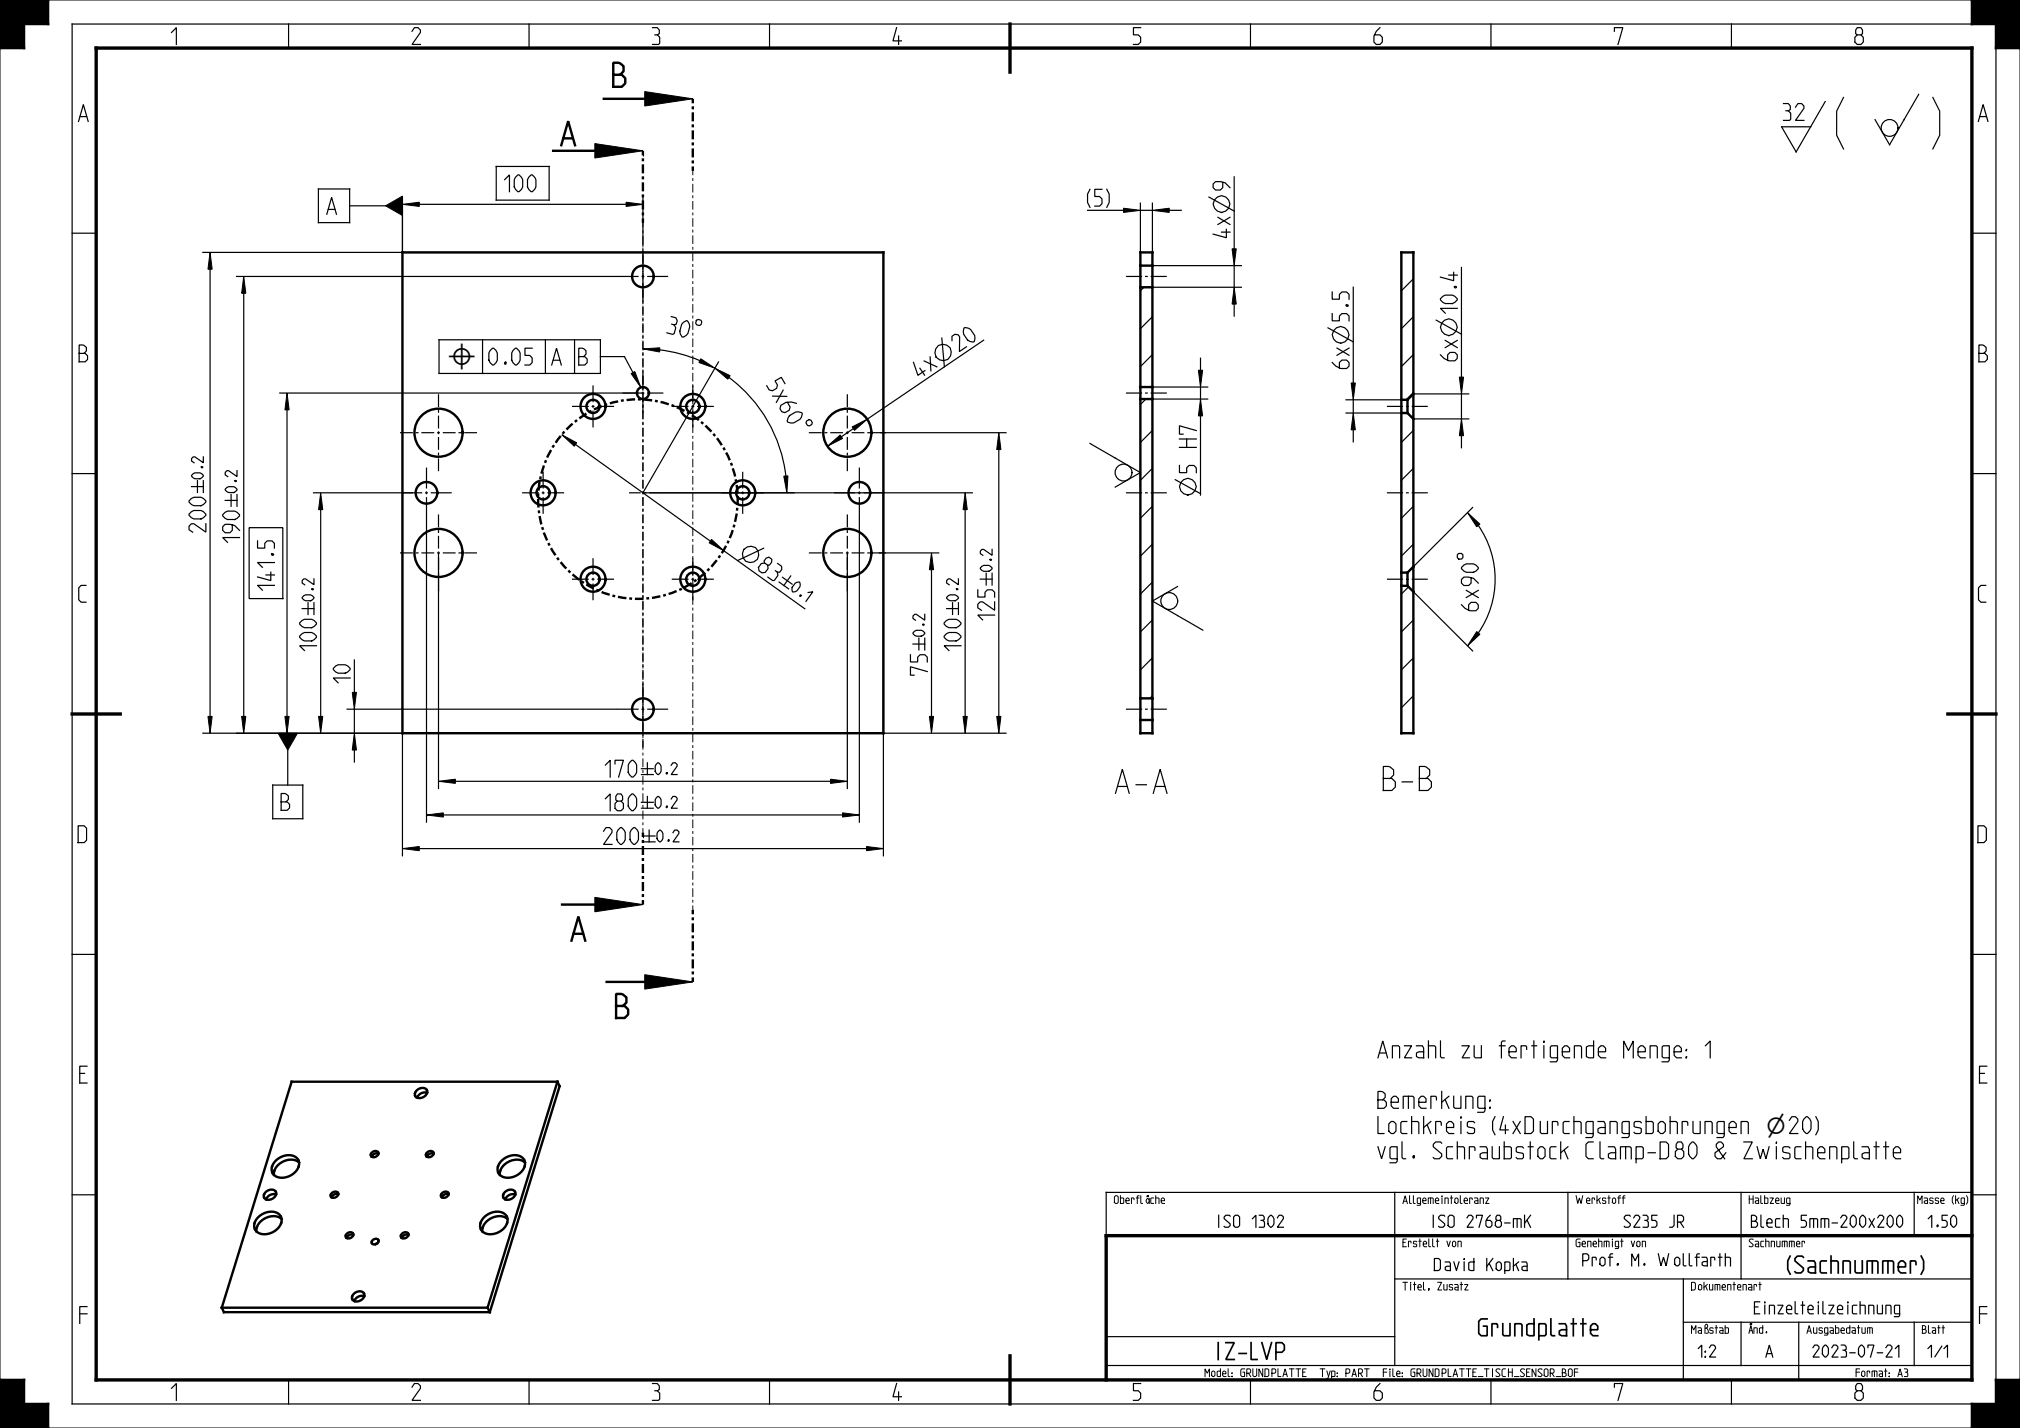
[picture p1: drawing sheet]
<svg xmlns="http://www.w3.org/2000/svg" width="420mm" height="297mm" viewBox="0 0 420 297" stroke-linecap="round" stroke-linejoin="round" font-family="sans-serif">
<g fill="#000">
<path d="M0 0h10v5h-5v5h-5zM410 0h10v10h-5v-5h-5zM123.7 29.9l10 1.5-10 1.5zM134.1 19.1l10 1.5-10 1.5zM43.7 52.5l.4 3.5h-.9zM80.2 42.8l3.5-2v4zM233.6 43.3l3.5 .4-3.5 .5zM239.6 43.7l3.5-.4v.9zM256.2 51.7h.8l-.4 3.5zM256.6 59.7l.4 3.5h-.8zM133.7 72.6l3.5-.3-.1 .9zM148.6 76.6l3.2 1.5-.5 .8z"/>
<path d="M145.7 74.6l2.9 2-3.3-1.2zM116.8 90.4l3.1 1.7-.5 .7zM131.2 77.7l.8-.4 1.2 3.3zM249.2 77h.8l-.4 3.5zM249.6 83l.4 3.5h-.8zM280.9 79.7h.9l-.4 3.5zM281.4 85.9l.4 3.5h-.9zM303.4 78.4h.9l-.4 3.5zM303.9 87.1l.4 3.5h-.9zM148 112.2l2.5 2.4-3.1-1.7zM163 99h.8l-.2 3.5zM43.2 149h.9l-.4 3.5z"/>
<path d="M57.8 152.5h4.1l-2.1 3.5zM83.7 176.5l3.5-.4v.8zM91.2 162.5l3.5-.4v.8zM172.7 162.1l3.5 .4-3.5 .4zM180.2 176.1l3.5 .4-3.5 .4zM123.7 186.6l10 1.5-10 1.5zM134.1 202.7l10 1.5-10 1.5zM0 287h5v5h5v5h-10zM415 287h5v10h-10v-5h5z"/>
</g>
<g fill="none" stroke="#000" stroke-width=".21">
<path d="M0 0h10v5h-5v5h-5zM0 10v277M10 0h400M134.1 19.1l10 1.5-10 1.5zM410 0h10v10h-5v-5h-5zM420 10v277M123.7 29.9l10 1.5-10 1.5zM144.1 35.6v.8M144.1 37v.6M144.1 38.2v1.8M43.7 52.5l.4 3.5h-.9zM80.2 42.8l3.5-2v4z"/>
<path d="M133.7 46.4v.9M133.7 47.9v.6M133.7 49.1v1.8M133.7 51.5v.6M133.7 52.7v1.8M133.7 55.1v.6M133.7 56.3v1.8M133.7 58.7v.6M133.7 59.9v1.9M144.1 40.6v.6M144.1 41.8v1.8M144.1 44.2v.6"/>
<path d="M144.1 45.4v1.8M144.1 47.8v.6M144.1 49v1.7M144.1 51.3v.6M144.1 52.5v1.8M144.1 54.9v.6M144.1 56.1v1.8M144.1 58.5v.6M144.1 59.7v1.8M233.6 43.3l3.5 .4-3.5 .5zM239.6 43.7l3.5-.4v.9zM256.2 51.7h.8l-.4 3.5z"/>
<path d="M256.6 59.7l.4 3.5h-.8zM131.2 77.7l.8-.4 1.2 3.3zM133.7 72.6l3.5-.3-.1 .9zM133.7 62.4v.6M133.7 63.6v1.8M133.7 66v.6M133.7 67.2v1.8M133.7 69.6v.6M133.7 70.8v1.8M133.7 73.2v.6M133.7 74.4v1.8M133.7 76.8v.7"/>
<path d="M133.7 78.1v1.8M144.1 62.1v.6M144.1 63.2v1.8M144.1 65.6v.6M144.1 66.8v1.8M144.1 69.2v.6M144.1 70.4v1.8M144.1 72.8v.6M144.1 74v1.8M144.1 76.4v.5M144.1 77.5v1.8M144.1 79.9v.6"/>
<path d="M145.7 74.6l2.9 2-3.3-1.2zM148.6 76.6l3.2 1.5-.5 .8zM249.2 77h.8l-.4 3.5zM280.9 79.7h.9l-.4 3.5zM303.4 78.4h.9l-.4 3.5zM116.8 90.4l3.1 1.7-.5 .7zM133.7 80.5v.6M133.7 81.7v1.8M133.7 84.1v.6M133.7 85.3v1.8M133.7 87.7v.6M133.7 88.9v1.8"/>
<path d="M133.7 91.3v.6M133.7 92.5v1.9M133.7 95v.6M133.7 96.2v1.8M133.7 98.6v.6M133.7 99.8v1.8M144.1 81.1v1.8M144.1 83.5v.6M144.1 84.7v1.8M144.1 87.1v.6M144.1 88.3v1.8M144.1 90.6v.6"/>
<path d="M144.1 91.8v1.8M144.1 94.2v.6M144.1 95.4v1.8M144.1 97.8v.6M144.1 99v1.8M163 99h.8l-.2 3.5zM249.6 83l.4 3.5h-.8zM281.4 85.9l.4 3.5h-.9zM303.9 87.1l.4 3.5h-.9zM133.7 102.2v.6M133.7 103.4v1.8M133.7 105.8v.6"/>
<path d="M133.7 107v1.8M133.7 109.4v.7M133.7 110.7v1.8M133.7 113.1v.6M133.7 114.3v1.8M133.7 116.7v.6M133.7 117.9v1.8M144.1 101.4v.6M144.1 102.6v1.7M144.1 104.9v.6M144.1 106.1v1.8M144.1 108.5v.6"/>
<path d="M144.1 109.7v1.8M144.1 112.1v.6M144.1 113.3v1.8M144.1 115.7v.6M144.1 116.9v1.7M144.1 119.2v.6M148 112.2l2.5 2.4-3.1-1.7zM133.7 120.3v.6M133.7 121.5v1.8M133.7 123.9v.6M133.7 125.1v1.9M133.7 127.6v.6"/>
<path d="M133.7 128.8v1.8M133.7 131.2v.6M133.7 132.4v1.8M133.7 134.8v.6M133.7 136v1.8M133.7 138.4v.6M133.7 139.6v1.8M144.1 120.4v1.8M144.1 122.8v.6M144.1 124v1.8M144.1 126.4v.6M144.1 127.6v1.8"/>
<path d="M144.1 130v.6M144.1 131.1v1.8M144.1 133.5v.6M144.1 134.7v1.8M144.1 137.1v.6M144.1 138.3v1.8M43.2 149h.9l-.4 3.5zM57.8 152.5h4.1l-2.1 3.5zM133.7 142v.7M133.7 143.3v1.8M133.7 145.7v.6M133.7 146.9v1.8"/>
<path d="M133.7 149.3v.6M133.7 150.5v1.8M133.7 152.9v.6M133.7 154.1v1.8M133.7 156.5v.6M133.7 157.7v1.9M144.1 140.7v.6M144.1 141.9v1.8M144.1 144.3v.5M144.1 145.4v1.8M144.1 147.8v.6M144.1 149v1.8"/>
<path d="M144.1 151.4v.6M144.1 152.6v1.8M144.1 155v.6M144.1 156.2v1.8M144.1 158.5v.6M144.1 159.7v1.8M83.7 176.5l3.5-.4v.8zM91.2 162.5l3.5-.4v.8zM133.7 160.2v.6M133.7 161.4v1.8M133.7 163.8v.6M133.7 165v1.8"/>
<path d="M133.7 167.4v.6M133.7 168.6v1.8M133.7 171v.6M133.7 172.2v.9M144.1 162.1v.6M144.1 163.3v1.8M144.1 165.7v.6M144.1 166.9v1.8M144.1 169.3v.6M144.1 170.5v1.7M144.1 172.8v.6M144.1 174v1.8"/>
<path d="M144.1 176.4v.6M144.1 177.6v1.8M144.1 180v.6M172.7 162.1l3.5 .4-3.5 .4zM180.2 176.1l3.5 .4-3.5 .4zM123.7 186.6l10 1.5-10 1.5zM144.1 181.2v1.8M144.1 183.6v.6M144.1 184.8v1.7M144.1 187.1v.6M144.1 188.3v.9M134.1 202.7l10 1.5-10 1.5z"/>
<path d="M0 287h5v5h5v5h-10zM10 297h400M415 287h5v10h-10v-5h5z"/>
</g>
<g fill="none" stroke="#000" stroke-width=".5">
<path d="M0 0h10v5h-5v5h-5zM127.5 15.6h1.4l.7-.8v-1l-.7-.6-1.4-.1v5h1.8l.7-.8v-1l-.7-.7h-.4M410 0h10v10h-5v-5h-5zM115 31.4h8.7M116.7 30.2l1.4-5 1.5 5M117.2 28.8h1.9M125.5 20.6h8.6M133.7 32.3h.1M133.7 31.4v.9M133.7 32.9v.7M133.7 34.2v1.9M133.7 36.7v.6"/>
<path d="M133.7 37.9v1.9M144.1 20.6v.9M144.1 22.1v.6M144.1 23.4v1.8M144.1 25.9v.6M144.1 27.1v1.9M144.1 29.6v.6M144.1 30.9v1.8M144.1 33.4v.6M144.1 34.6v1M133.7 40.4v.7M133.7 41.7v1.9"/>
<path d="M133.7 44.2v.6M133.7 45.4v1M237.1 52.5h2.5v2.7h-2.5zM237.1 59.7h2.5v20.8h-2.5zM291.4 52.5h2.5v29.4l-1.3 1.3h-1.2zM237.1 83h2.5v62.2h-2.5zM291.4 85.9h1.2l1.3 1.2v30.8l-1.3 1.2h-1.2zM291.4 121.8h1.2l1.3 1.3v29.4h-2.5zM237.1 149.7h2.5v2.8h-2.5zM133.7 174.1h.1M133.7 173.1v1M133.7 174.7v.6"/>
<path d="M133.7 175.9v1.9M133.7 178.4v.7M133.7 179.7v1.9M116.9 188.1h6.8M118.8 195.6l1.5-5 1.4 5M119.3 194.2h1.9M133.7 182.2v.6M133.7 183.4v1.9M133.7 185.9v.7M133.7 187.2v.9M144.1 189.2v1M144.1 190.8v.6"/>
<path d="M144.1 192v1.9M144.1 194.5v.7M144.1 195.8v1.9M144.1 198.3v.6M144.1 199.5v1.9M126.1 204.2h8M128.1 209.2h1.4l.7-.7v-1.1l-.7-.6-1.4-.1v5h1.8l.7-.7v-1.1l-.7-.7h-.4M144.1 202v.7M144.1 203.3v.9M0 287h5v5h5v5h-10zM415 287h5v10h-10v-5h5z"/>
</g>
<g fill="none" stroke="#000" stroke-width=".25">
<path d="M60 5v5M110 5v5M160 5v5M260 5v5M310 5v5M360 5v5M398.9 19.6l-6 10.5-3-5.2M410 5h-395v287h395M415 10v277M66.2 39.3h6.5v7h-6.5zM256.6 36.8v14.9M379.5 21.1l-6.1 10.5-3-5.2"/>
<path d="M383.3 20.3l-1.4 2.8v5l1.4 2.9M401.9 20.3l1.4 2.8v5l-1.4 2.9M15 48.5h5M42.2 52.5h141.4M43.7 56v93M72.7 42.8h7.5M83.7 42.8v9.6M226.1 43.7h7.5M237.1 42.2v10.2M237.1 43.7h2.5M237.2 52.5l-.1 .1M237.8 59.7l-.7 .8"/>
<path d="M239.6 42.2v10.2M239.7 59.7h18.4M239.7 55.2h18.4M243.1 43.7h2.5M251.4 41l5.2 2.9M256.6 55.2v4.5M281.4 59.7v20M291.5 52.5l-.1 .1M293.9 58l-2.5 2.5M303.9 55.6v22.8M410 48.5h5M91.3 70.7h33.5v7h-33.5z"/>
<path d="M113.4 70.7v7M119.5 70.7v7M124.8 74.2h5l1.8 3.3M137.2 72.8a29.9 29.9 0 0 1 8.3 2.2M144.8 66.6l.4-.2 .5 .2 .2 .3-.1 .6-.4 .2-.6-.1-.2-.4zM149.4 75.3l-15.7 27.1M151.6 78.5a29.9 29.9 0 0 1 11.8 20.5M239.6 65.9l-2.5 2.5M239.6 73.8l-2.5 2.5M249.6 74.5v2.5M256.6 63.2v2.5M276.1 68.2l5.3 2.9"/>
<path d="M293.9 65.9l-2.5 2.5M293.9 73.8l-2.5 2.5M298.6 66.6l5.3 2.9M15 98.5h5M41.1 100v2.4M42.3 100v2.4M119.7 92.5l28 20M167.7 87.6l.5-.3 .4 .1 .3 .5-.1 .4-.5 .3-.4-.1-.3-.5zM226.6 92.2l10.5 6.1M236.9 83h.1M236.9 80.5h.1M237.1 98.3l-5.2 3"/>
<path d="M237.1 98.3v2.8M238.3 83l-1.2 1.1M239.6 89.5l-2.5 2.5M239.6 97.4l-2.5 2.5M239.7 83h11.4M239.7 80.5h11.4M244.4 99.8l5.2 2.9M249.6 80.5v2.5M249.6 86.5v16.5M279.9 85.9h11.2M279.9 83.2h11.2M281.4 83.2v2.7"/>
<path d="M281.4 89.4v2.5M293.9 81.6l-1.5 1.6M293.9 89.5l-2.5 2.5M293.9 97.4l-2.5 2.5M293.9 87.1h11.5M293.9 81.9h11.5M303.9 81.9v5.2M303.9 90.6v2.5M410 98.5h5M39.8 101.2h2.5M83.7 102.6v75.4M91.2 115.1v48.9"/>
<path d="M133.7 102.5h31.4M150.5 114.6l16.8 12M158.8 114l-5.5 2.6M176.2 115.1v48.9M183.7 102.6v75.4M239.6 105.3l-2.5 2.5M239.6 113.2l-2.5 2.5M293.9 105.3l-2.5 2.5M293.9 113.2l-2.5 2.5M239.6 121.1l-2.5 2.5M239.6 128.9l-2.5 2.5M239.6 136.8l-2.5 2.5"/>
<path d="M244.8 122l-5.2 3 10.5 6.1M292.9 122.1l-1.5 1.5M293.9 128.9l-2.5 2.5M293.9 136.8l-2.5 2.5M42.2 152.5h141.4M59.8 156v7.3M133.4 159.9h2.4M239.6 144.7l-.5 .5M293.9 144.7l-2.5 2.5M56.7 163.3h6.3v7h-6.3zM87.2 176.5h93M94.7 162.5h78"/>
<path d="M133.4 161.1h2.4M133.7 173.9h2.5M133.7 175.1h2.5M135 172.6v2.5M15 198.5h5M410 198.5h5M15 248.5h5M230 257h180M230 248h180v39h-180zM290 248v36M326 248v18M362 248v18"/>
<path d="M398 248v9M410 248.5h5M230 278h60M290 266h120M350 275h60M350 266v21M362 275v9M374 275v12M398 275v9M60 287v5M110 287v5M160 287v5"/>
<path d="M230 284h180M260 287v5M310 287v5M360 287v5"/>
<circle cx="392.9" cy="26.6" r="1.75"/>
<circle cx="254" cy="42.5" r="1.72"/>
<circle cx="278.7" cy="69.7" r="1.72"/>
<circle cx="301.2" cy="68.1" r="1.72"/>
<circle cx="233.6" cy="98.3" r="1.75"/>
<circle cx="156" cy="115.3" r="1.72"/>
<circle cx="247" cy="101.3" r="1.72"/>
<circle cx="243.1" cy="125" r="1.75"/>
</g>
<path d="M20 10h390v277h-390zM210 5v10M15 148.5h10M405 148.5h10M410 257h-180v30M210 282v10" fill="none" stroke="#000" stroke-width=".7"/>
<path d="M153.4 103.8a20.8 20.8 0 0 0-30.6-18.2 20.8 20.8 0 0 0-1.5 35.6 20.8 20.8 0 0 0 32-15.6l.1-1.8" fill="none" stroke="#000" stroke-width=".5" stroke-dasharray=".6 .6 1.8 .6" stroke-linecap="butt"/>
<!-- layer: 00_STD_ACHSEN -->
<g fill="none" stroke="#000" stroke-width=".25">
<path d="M133.7 49.5v1.8M133.7 51.9v.6M133.7 53.1v1.8M133.7 55.5v.6M133.7 56.7v1.8M133.7 59.1v.6M133.7 60.3v1.8M133.7 62.7v.6M133.7 63.9v1.8M133.7 66.3v.6M133.7 67.5v1.8M133.7 69.9v.6"/>
<path d="M133.7 71.1v1.8M133.7 73.5v.6M133.7 74.6v1.9M133.7 77.1v.5M133.7 78.2v1.9M133.7 80.6v.6M133.7 81.8v1.8M133.7 84.2v.6M133.7 85.4v1.8M133.7 87.8v.6M133.7 89v1.8M133.7 91.4v.6"/>
<path d="M133.7 92.6v1.8M133.7 95v.6M133.7 96.2v1.8M133.7 98.6v.6M133.7 99.8v1.8M130.8 102.5h2.4M133.7 102.2v.6M133.7 103.4v1.8M133.7 105.8v.6M133.7 107v1.8M133.7 109.4v.6M133.7 110.6v1.8"/>
<path d="M133.7 113v.6M133.7 114.2v1.8M133.7 116.6v.6M133.7 117.8v1.8M133.8 102.5h.6M135 102.5h2.4M234.1 102.5h3.4M238.1 102.5h.6M239.2 102.5h3.4M288.4 102.5h3.3M292.3 102.5h.6M293.5 102.5h3.4"/>
<path d="M133.7 120.2v.6M133.7 121.3v1.9M133.7 123.8v.5M133.7 124.9v1.9M133.7 127.3v.6M133.7 128.5v1.8M133.7 130.9v.6M133.7 132.1v1.8M133.7 134.5v.6M133.7 135.7v1.8M133.7 138.1v.6M133.7 139.3v1.8"/>
<path d="M133.7 141.7v.6M133.7 142.9v1.8M133.7 145.3v.6M133.7 146.5v1.8M133.7 148.9v.6M133.7 150.1v1.8M133.7 152.5v.6M133.7 153.7v1.8"/>
</g>
<!-- layer: 01_ACHSEN -->
<g fill="none" stroke="#000" stroke-width=".25">
<path d="M128.4 57.5h4.4M133.4 57.5h.6M133.7 52.2v4.4M133.7 57.2v.6M133.7 58.4v4.3M134.6 57.5h4.3M234.1 57.5h3.4M238.1 57.5h.6M239.2 57.5h3.4M133.7 77.5v3.4M83.2 90h2.6M86.4 90h.6"/>
<path d="M87.6 90h2.7M88.7 97.2v4.4M90.9 90h.6M91.2 82v2.7M91.2 85.3v.5M91.2 86.4v2.7M91.2 89.7v.6M91.2 90.9v2.7M91.2 94.1v.6M91.2 95.3v2.7M92.1 90h2.6M95.3 90h.6"/>
<path d="M96.5 90h2.7M112.9 98.1v3.5M118.9 84.5h3.5M123 84.5h.6M123.3 80.2v3.4M123.3 84.2v.6M123.3 85.4v3.5M124.2 84.5h3.5M129.4 81.7h3.4M133.4 81.7h.6M133.7 81.5v.5M133.7 82.6v3.4"/>
<path d="M134.6 81.7h3.3M139.7 84.5h3.5M143.8 84.5h.5M144.1 80.2v3.4M144.1 84.2v.6M144.1 85.4v3.5M144.9 84.5h3.5M154.4 98.1v3.5M168.2 90h2.6M171.4 90h.6M172.6 90h2.7M175.9 90h.6"/>
<path d="M176.2 82v2.7M176.2 85.3v.5M176.2 86.4v2.7M176.2 89.7v.6M176.2 90.9v2.7M176.2 94.1v.6M176.2 95.3v2.7M177.1 90h2.6M178.7 97.2v4.4M180.3 90h.6M181.5 90h2.7M234.1 81.7h3.4"/>
<path d="M238.1 81.7h.6M239.2 81.7h3.4M288.4 84.5h3.3M292.3 84.5h.6M293.5 84.5h3.4M83.2 115h2.6M83.4 102.5h4.4M86.4 115h.6M87.6 115h2.7M88.4 102.5h.6M88.7 102.2v.6M88.7 103.4v4.3"/>
<path d="M89.6 102.5h4.3M90.9 115h.6M91.2 107v2.7M91.2 110.3v.5M91.2 111.4v2.7M91.2 114.7v.6M91.2 115.9v2.7M91.2 119.1v.6M92.1 115h2.6M95.3 115h.6M96.5 115h2.7M108.6 102.5h3.4"/>
<path d="M112.6 102.5h.6M112.9 102.2v.6M112.9 103.4v3.5M113.8 102.5h3.5M123.3 116.1v3.5M144.1 116.1v3.5M150.1 102.5h3.4M154.1 102.5h.6M154.4 102.2v.6M154.4 103.4v3.5M155.3 102.5h3.5M168.2 115h2.6"/>
<path d="M171.4 115h.6M172.6 115h2.7M173.4 102.5h4.4M175.9 115h.6M176.2 107v2.7M176.2 110.3v.5M176.2 111.4v2.7M176.2 114.7v.6M176.2 115.9v2.7M176.2 119.1v.6M177.1 115h2.6M178.4 102.5h.6"/>
<path d="M178.7 102.2v.6M178.7 103.4v4.3M179.6 102.5h4.3M180.3 115h.6M181.5 115h2.7M91.2 120.3v2.7M118.9 120.5h3.5M123 120.5h.6M123.3 120.2v.6M123.3 121.4v3.4M124.2 120.5h3.5M139.7 120.5h3.5"/>
<path d="M143.8 120.5h.5M144.1 120.2v.6M144.1 121.4v3.4M144.9 120.5h3.5M176.2 120.3v2.7M288.4 120.5h3.3M292.3 120.5h.6M293.5 120.5h3.4M128.4 147.5h4.4M133.4 147.5h.6M133.7 142.2v4.4M133.7 147.2v.6"/>
<path d="M133.7 148.4v4.3M134.6 147.5h4.3M234.1 147.5h3.4M238.1 147.5h.6M239.2 147.5h3.4"/>
</g>
<g fill="none" stroke="#000" stroke-width=".5">
<path d="M237.1 55.2v4.5M239.6 55.2v4.5M237.1 80.5v2.5M239.6 80.5v2.5M291.4 83.2v2.7M292.6 83.2v2.7M293.9 81.9v5.2M291.4 119.1v2.7M292.6 119.1v2.7M293.9 117.9v5.2M237.1 145.2v4.5M239.6 145.2v4.5"/>
<path d="M77.3 239.7l.4-.3h.5l.4 .2 .1 .4-.5 .5-.7 .2-.4-.4zM78.7 239.9l-.9 .1-.5 .6M86.6 226.8l.7-.4 .8-.1 .6 .3 .1 .6-.2 .5-.4 .4-.6 .2-.6 .1-.5-.3-.2-.3v-.5zM88.8 239.7l.4-.3h.5l.4 .2v.4l-.4 .5-.7 .2-.4-.4zM88.8 227.3l-.6-.1-.6 .2-.6 .4-.3 .5M90.1 239.9l-.8 .1-.5 .6M53.7 253.2l1.5-1 .9-.2 .9 .1 .7 .2 .6 .5 .2 .6v.7l-.5 1.1-.9 .9-1.3 .5-1.4 .1-1-.5-.5-.9 .1-1zM55.2 248l.7-.5 .8-.1 .6 .4 .1 .6-.2 .5-.5 .4-.5 .2h-.6l-.5-.2-.2-.4v-.5zM57.3 241.4l1.5-.9 .9-.2h.9l.8 .3 .5 .5 .3 .6v.7l-.5 1-1 .9-1.3 .6h-1.3l-1.1-.5-.5-.9 .1-1zM57.4 248.4h-.6l-.7 .1-.5 .4-.3 .5M58.5 253.5l-.6-.4-.8-.2-1 .1-.9 .4-.9 .5-.6 .7-.3 .8-.1 .7M62.2 241.8l-.7-.4-.8-.2-1 .1-.9 .3-.8 .6-.7 .7-.3 .7-.1 .8"/>
<path d="M69 248.2l.4-.3 .5-.1 .3 .3 .1 .3-.4 .6-.7 .1-.4-.4zM70.3 248.4h-.8l-.5 .6M72.1 256.6l.4-.3h.5l.4 .2v.4l-.4 .5-.7 .2-.4-.4zM73.4 256.8l-.8 .1-.5 .6M77.5 257.9l.4-.2h.4l.3 .1 .1 .4-.4 .5-.6 .1-.4-.3zM78.4 258.6l-.4 .2M83.6 256.6l.4-.3h.5l.3 .2 .1 .4-.4 .5-.7 .2-.4-.4zM84.9 256.8l-.8 .1-.5 .6M91.9 248.2l.4-.3 .5-.1 .4 .3v.3l-.4 .6-.7 .1-.4-.4zM93.3 248.4h-.9l-.5 .6M100.6 253.2l1.6-1 .9-.2 .9 .1 .7 .2 .5 .5 .3 .6v.7l-.5 1.1-1 .9-1.3 .5-1.3 .1-1-.5-.5-.9v-1zM104.3 241.4l1.5-.9 .9-.2h.9l.7 .3 .6 .5 .2 .6v.7l-.5 1-.9 .9-1.3 .6h-1.4l-1-.5-.5-.9 .1-1z"/>
<path d="M105 248l.6-.5 .9-.1 .5 .4 .1 .6-.2 .5-.4 .4-.6 .2h-.6l-.5-.2-.2-.4v-.5zM105.5 253.5l-.6-.4-.8-.2-1 .1-1 .4-.8 .5-.6 .7-.4 .8v.7M107.1 248.4h-.5l-.7 .1-.5 .4-.3 .5M109.2 241.8l-.7-.4-.8-.2-1 .1-.9 .3-.9 .6-.6 .7-.3 .7-.1 .8M73.6 269.1l.6-.4 .8-.1 .6 .3 .1 .6-.2 .5-.4 .4-.6 .2-.6 .1-.5-.3-.2-.3v-.5zM75.7 269.6l-.6-.1-.6 .2-.5 .4-.3 .5"/>
<circle cx="133.7" cy="57.5" r="2.25"/>
<circle cx="91.2" cy="90" r="5"/>
<circle cx="123.3" cy="84.5" r="2.6"/>
<circle cx="123.3" cy="84.5" r="1.38"/>
<circle cx="133.7" cy="81.7" r="1.25"/>
<circle cx="144.1" cy="84.5" r="2.6"/>
<circle cx="144.1" cy="84.5" r="1.38"/>
<circle cx="176.2" cy="90" r="5"/>
<circle cx="88.7" cy="102.5" r="2.25"/>
<circle cx="91.2" cy="115" r="5"/>
<circle cx="112.9" cy="102.5" r="2.6"/>
<circle cx="112.9" cy="102.5" r="1.38"/>
<circle cx="154.4" cy="102.5" r="2.6"/>
<circle cx="154.4" cy="102.5" r="1.38"/>
<circle cx="176.2" cy="115" r="5"/>
<circle cx="178.7" cy="102.5" r="2.25"/>
<circle cx="123.3" cy="120.5" r="2.6"/>
<circle cx="123.3" cy="120.5" r="1.38"/>
<circle cx="144.1" cy="120.5" r="2.6"/>
<circle cx="144.1" cy="120.5" r="1.38"/>
<circle cx="133.7" cy="147.5" r="2.25"/>
</g>
<!-- layer: 02_ALLE_KE -->
<path d="M83.7 52.5h100v100h-100zM115.9 225h-55.3l-14.5 47M115.9 225l-14.5 47M115.9 225l.5 .9-14.6 47M46.1 272l.5 .9h55.2M46.1 272h55.3M101.4 272l.4 .9" fill="none" stroke="#000" stroke-width=".5"/>
<!-- layer: 04_ZCHNBEMASSUNG -->
<g fill="none" stroke="#000" stroke-width=".25">
<path d="M103.2 34.6h11v7h-11zM49.2 57.5h79.2M83.7 41v11.4M87.2 42.5h43M133.7 41v8.4M50.7 61v88M195.8 70.3l.6 6M204.5 70.7l-24.2 16.5M58.2 81.7h75.4M59.7 85.2v63.8M171.2 90l.2 1.5 .7 1.4M177.4 89.2l-2.5 1.6"/>
<path d="M183.2 90h26M207.7 93.5v55.5M48.1 102.9v2.4M49.3 102.9v2.4M51.8 109.7h7v14.8h-7zM65.2 102.5h20.6M66.7 106v43M88.7 107.8v63.2M137.5 102.5h64.7M178.7 107.8v63.2M182.9 115h12.3M193.7 118.5v30.5"/>
<path d="M200.7 106v43M205.1 119.2v2.5M206.3 119.2v2.5M303 115.4l.3-.3h.6l.3 .3v.6l-.3 .3h-.6l-.3-.3zM306.2 105.5l-12.3 12.3M307.4 109.3a19.6 19.6 0 0 1 0 22.3M64.1 125.4v2.4M65.3 125.4v2.4M73.7 137.3v6.7M191.1 132.7v2.5M192.3 132.7v2.5M198.1 125.4v2.4"/>
<path d="M199.3 125.4v2.4M293.9 123.1l12.3 12.3M49.2 152.5h34.4M72.2 147.5h56.2M73.7 147.5v5M73.7 156v2.5M183.7 152.5h25.5M92.2 169.5h83M133.4 166.9h2.4M133.4 168.1h2.4"/>
<circle cx="196.1" cy="73.3" r="1.72"/>
</g>
<g fill="#000">
<path d="M50.7 57.5l.4 3.5h-.9zM83.7 42.5l3.5-.4v.8zM130.2 42.1l3.5 .4-3.5 .4zM59.7 81.7l.4 3.5h-.9zM172 92.8l2.7-2.3 .5 .7zM177.2 88.8l3.1-1.6-2.6 2.3zM207.7 90l.4 3.5h-.9zM66.7 102.5l.4 3.5h-.9zM193.7 115l.4 3.5h-.9zM200.7 102.5l.4 3.5h-.9zM305.1 106.6l2.6 2.4-.7 .6zM307 131.4l.7 .5-2.6 2.4z"/>
<path d="M50.2 149h.9l-.4 3.5zM59.2 149h.9l-.4 3.5zM66.2 149h.9l-.4 3.5zM73.7 152.5l.4 3.5h-.9zM73.2 144h.9l-.4 3.5zM193.2 149h.9l-.4 3.5zM200.2 149h.9l-.4 3.5zM207.2 149h.9l-.4 3.5zM88.7 169.5l3.5-.4v.8zM175.2 169.1l3.5 .4-3.5 .4z"/>
</g>
<g fill="none" stroke="#000" stroke-width=".21">
<path d="M50.7 57.5l.4 3.5h-.9zM83.7 42.5l3.5-.4v.8zM130.2 42.1l3.5 .4-3.5 .4zM59.7 81.7l.4 3.5h-.9zM172 92.8l2.7-2.3 .5 .7zM177.2 88.8l3.1-1.6-2.6 2.3zM207.7 90l.4 3.5h-.9zM66.7 102.5l.4 3.5h-.9zM193.7 115l.4 3.5h-.9zM200.7 102.5l.4 3.5h-.9zM305.1 106.6l2.6 2.4-.7 .6zM307 131.4l.7 .5-2.6 2.4z"/>
<path d="M50.2 149h.9l-.4 3.5zM59.2 149h.9l-.4 3.5zM66.2 149h.9l-.4 3.5zM73.2 144h.9l-.4 3.5zM73.7 152.5l.4 3.5h-.9zM193.2 149h.9l-.4 3.5zM200.2 149h.9l-.4 3.5zM207.2 149h.9l-.4 3.5zM88.7 169.5l3.5-.4v.8zM175.2 169.1l3.5 .4-3.5 .4z"/>
</g>
<g font-size="6.5">
<text x="232.4" y="165">A-A</text>
<text x="287.3" y="164.4">B-B</text>
</g>
<g font-size="4.8">
<text x="93" y="75.9">⌖</text>
<text x="367.3" y="235.8">⌀20)</text>
<text x="367.3" y="235.8">⌀</text>
</g>
<g font-size="4.6">
<text x="35" y="9.3">1</text>
<text x="85" y="9.3">2</text>
<text x="135" y="9.3">3</text>
<text x="185" y="9.3">4</text>
<text x="235" y="9.3">5</text>
<text x="285" y="9.3">6</text>
<text x="335" y="9.3">7</text>
<text x="385" y="9.3">8</text>
<text x="16.1" y="25.3">A</text>
<text x="370.8" y="25">32</text>
<text x="411.1" y="25.3">A</text>
<text x="104.9" y="39.9">100</text>
<text x="255.7" y="39.5" transform="rotate(-90 255.7 39.5)">9</text>
<text x="67.9" y="44.6">A</text>
<text x="226.1" y="42.9">(5)</text>
<text x="255.7" y="49.4" transform="rotate(-90 255.7 49.4)">4x</text>
<text x="303" y="65.1" transform="rotate(-90 303 65.1)">10.4</text>
<text x="138.7" y="69.2" transform="rotate(15 138.7 69.2)">30</text>
<text x="280.5" y="66.7" transform="rotate(-90 280.5 66.7)">5.5</text>
<text x="16.1" y="75.3">B</text>
<text x="101.6" y="75.9">0.05</text>
<text x="114.7" y="75.9">A</text>
<text x="120.3" y="75.9">B</text>
<text x="280.5" y="76.6" transform="rotate(-90 280.5 76.6)">6x</text>
<text x="303" y="75" transform="rotate(-90 303 75)">6x</text>
<text x="411.1" y="75.3">B</text>
<text x="159.4" y="80.2" transform="rotate(60 159.4 80.2)">5x60</text>
<text x="248.7" y="98.3" transform="rotate(-90 248.7 98.3)">5 H7</text>
<text x="42.8" y="110.7" transform="rotate(-90 42.8 110.7)">200</text>
<text x="49.8" y="112.8" transform="rotate(-90 49.8 112.8)">190</text>
<text x="16.1" y="125.3">C</text>
<text x="57.1" y="122.7" transform="rotate(-90 57.1 122.7)">141.5</text>
<text x="411.1" y="125.3">C</text>
<text x="206.8" y="128.9" transform="rotate(-90 206.8 128.9)">125</text>
<text x="307.4" y="127" transform="rotate(-90 307.4 127)">6x90</text>
<text x="65.8" y="135.3" transform="rotate(-90 65.8 135.3)">100</text>
<text x="199.8" y="135.3" transform="rotate(-90 199.8 135.3)">100</text>
<text x="72.8" y="142" transform="rotate(-90 72.8 142)">10</text>
<text x="192.8" y="140.4" transform="rotate(-90 192.8 140.4)">75</text>
<text x="125.9" y="161.6">170</text>
<text x="58.5" y="168.5">B</text>
<text x="125.9" y="168.6">180</text>
<text x="16.1" y="175.3">D</text>
<text x="125.5" y="175.6">200</text>
<text x="411.1" y="175.3">D</text>
<text x="285.8" y="220">Anzahl zu fertigende Menge: 1</text>
<text x="16.1" y="225.3">E</text>
<text x="411.1" y="225.3">E</text>
<text x="285.8" y="230.5">Bemerkung:</text>
<text x="285.8" y="235.8">Lochkreis (4xDurchgangsbohrungen</text>
<text x="285.8" y="241">vgl. Schraubstock Clamp-D80 &amp; Zwischenplatte</text>
<text x="369.6" y="264.8">(Sachnummer)</text>
<text x="16.1" y="275.2">F</text>
<text x="411.1" y="275.2">F</text>
<text x="305" y="277.8">Grundplatte</text>
<text x="251.8" y="282.8">IZ-LVP</text>
<text x="35" y="291.2">1</text>
<text x="85" y="291.2">2</text>
<text x="135" y="291.2">3</text>
<text x="185" y="291.2">4</text>
<text x="235" y="291.2">5</text>
<text x="285" y="291.2">6</text>
<text x="335" y="291.2">7</text>
<text x="385" y="291.2">8</text>
</g>
<g font-size="4.5">
<text x="199.5" y="73.1" transform="rotate(-34 199.5 73.1)">20</text>
<text x="191.3" y="78.7" transform="rotate(-34 191.3 78.7)">4x</text>
<text x="157.4" y="118.4" transform="rotate(36 157.4 118.4)">83</text>
</g>
<g font-size="3.3">
<text x="252.2" y="255.3">ISO 1302</text>
<text x="297.3" y="255.3">ISO 2768-mK</text>
<text x="337.2" y="255.3">S235 JR</text>
<text x="363.4" y="255.3">Blech 5mm-200x200</text>
<text x="400.1" y="255.3">1.50</text>
<text x="328.6" y="263.3">Prof. M. Wollfarth</text>
<text x="297.3" y="264.3">David Kopka</text>
<text x="361.5" y="273.3">Einzelteilzeichnung</text>
<text x="352.1" y="282.3">1:2</text>
<text x="367" y="282.3">A</text>
<text x="376.2" y="282.3">2023-07-21</text>
<text x="400.4" y="282.3">1/1</text>
</g>
<g font-size="3.2">
<text x="42.3" y="99.6" transform="rotate(-90 42.3 99.6)">0.2</text>
<text x="49.3" y="102.4" transform="rotate(-90 49.3 102.4)">0.2</text>
<text x="206.3" y="118.8" transform="rotate(-90 206.3 118.8)">0.2</text>
<text x="65.3" y="124.9" transform="rotate(-90 65.3 124.9)">0.2</text>
<text x="164.3" y="122.7" transform="rotate(36 164.3 122.7)">0.1</text>
<text x="199.3" y="124.9" transform="rotate(-90 199.3 124.9)">0.2</text>
<text x="192.3" y="132.3" transform="rotate(-90 192.3 132.3)">0.2</text>
<text x="136.2" y="161.1">0.2</text>
<text x="136.2" y="168.1">0.2</text>
<text x="136.6" y="175.1">0.2</text>
</g>
<g font-size="2.1">
<text x="231.4" y="250.3">Oberfläche</text>
<text x="291.4" y="250.3">Allgemeintoleranz</text>
<text x="327.4" y="250.3">Werkstoff</text>
<text x="363.4" y="250.3">Halbzeug</text>
<text x="397.8" y="250.3">Masse (kg)</text>
<text x="291.4" y="259.3">Erstellt von</text>
<text x="327.4" y="259.3">Genehmigt von</text>
<text x="363.4" y="259.3">Sachnummer</text>
<text x="291.4" y="268.3">Titel, Zusatz</text>
<text x="351.4" y="268.3">Dokumentenart</text>
<text x="351.4" y="277.3">Maßstab</text>
<text x="363.4" y="277.3">Änd.</text>
<text x="375.4" y="277.3">Ausgabedatum</text>
<text x="399.4" y="277.3">Blatt</text>
<text x="249.7" y="286.3">Model: GRUNDPLATTE</text>
<text x="274.1" y="286.3">Typ: PART</text>
<text x="286.7" y="286.3">File: GRUNDPLATTE_TISCH_SENSOR_BOF</text>
<text x="385.1" y="286.3">Format: A3</text>
</g>
</svg>
